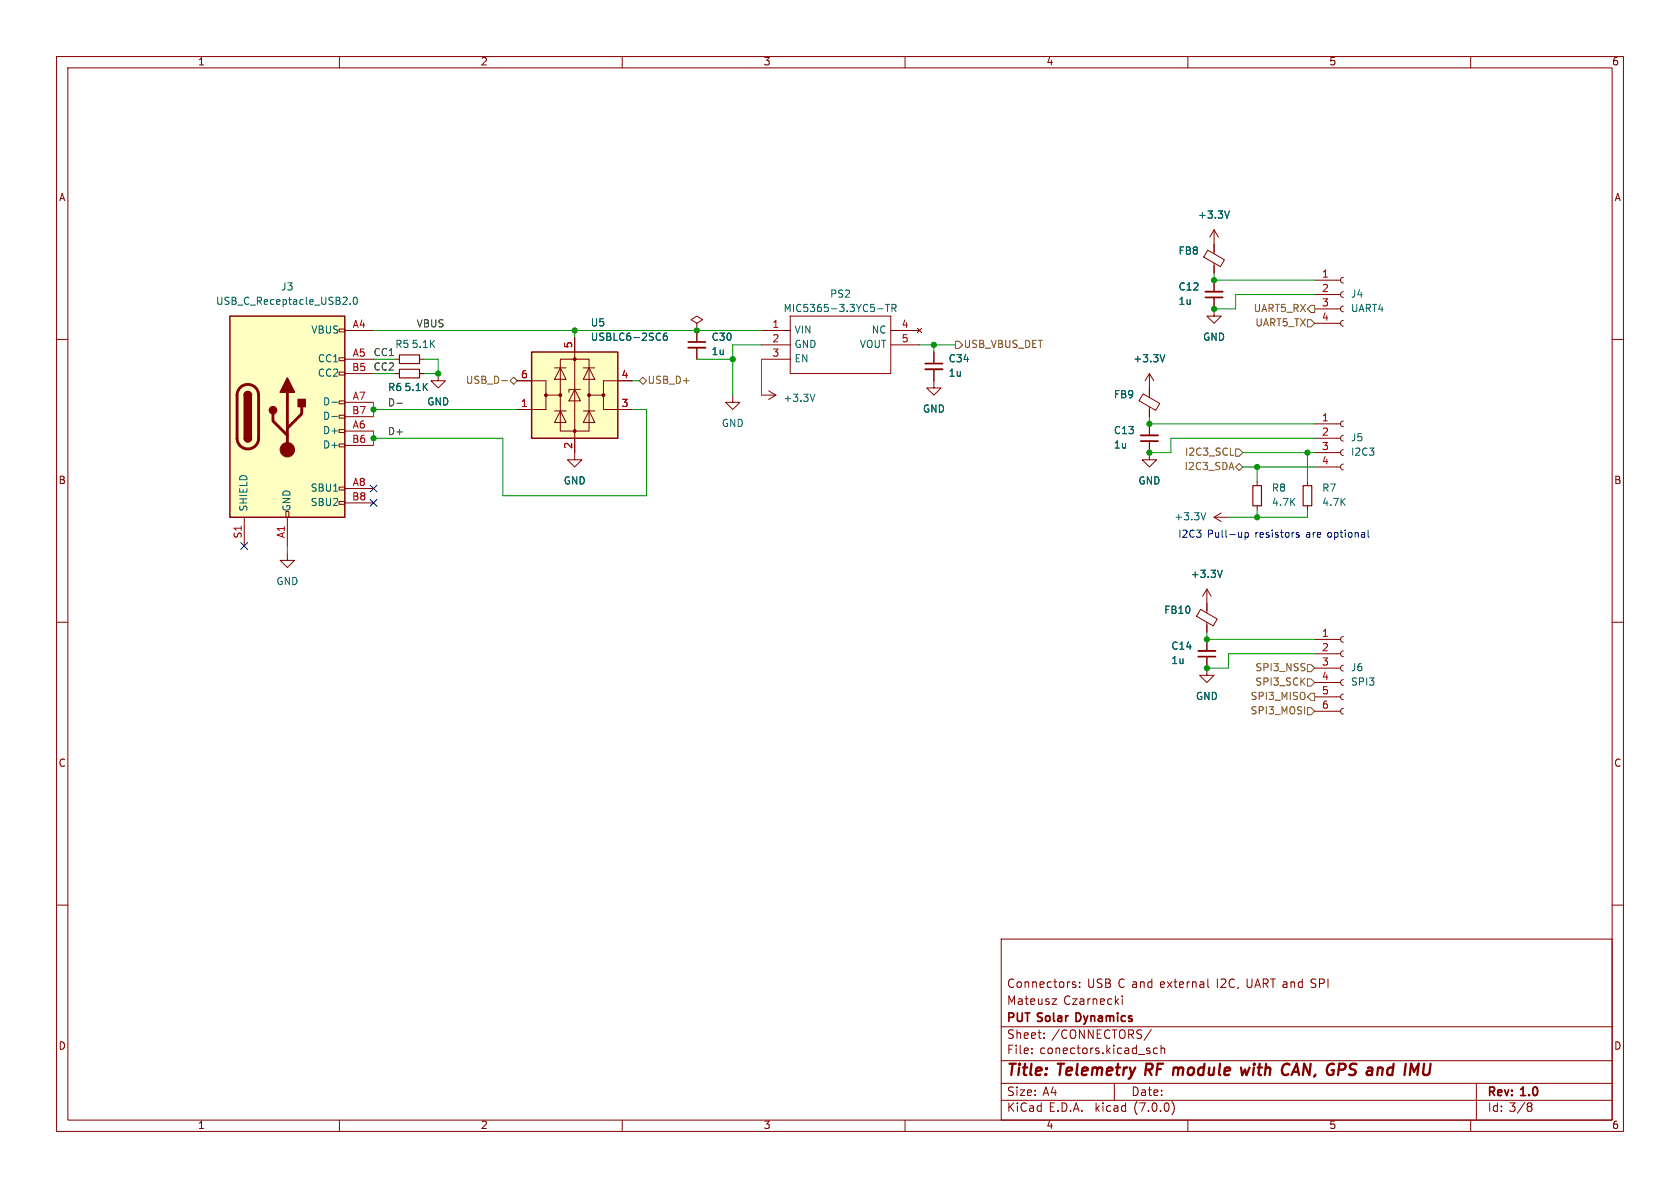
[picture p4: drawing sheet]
<svg xmlns="http://www.w3.org/2000/svg" width="297mm" height="210mm" viewBox="0 0 297 210" stroke-linecap="round" stroke-linejoin="round" font-family="sans-serif">
<g fill="none" stroke="#840000" stroke-width=".18">
<path d="M10 10h277v190h-277zM12 12h273v186h-273zM60 10v2M110 10v2M160 10v2M210 10v2M260 10v2M10 60h2M59.9 58.2h1.1v.5h-1.1zM61 58.4h5M101.6 59.7v21.6h1.3l-1.3 1.3-1.3-1.3h1.3M123.2 57.2l1-.7-1-.6-1 .6 1 .7v1.2"/>
<path d="M123.2 58.4h.1M123.2 58.4v2.1M134.6 58.4h5.1M139.7 55.9h17.8v10.1h-17.8zM157.5 58.4h5.1M162.2 58l.7 .8M162.9 58l-.7 .8M213.5 44.2l3 1.7-.8 1.2-2.9-1.7zM214.6 52.6v3.3h1.3l-1.3 1.3-1.2-1.3h1.2M214.6 40.6l-.7 1.3M214.6 40.6v4.2M214.6 46.5v1.8"/>
<path d="M214.6 49.5v2.1M214.6 40.6l.8 1.3M232.4 57.2h4.6M232.4 54.6h4.6M232.4 52.1h4.6M232.4 49.5h4.6M237.5 56.6l-.4 .2-.1 .3 .1 .4 .4 .2M237.5 54.1l-.4 .1-.1 .4 .1 .4 .4 .1M237.5 51.6l-.4 .1-.1 .4 .1 .3 .4 .2M237.5 49l-.4 .2-.1 .3 .1 .4 .4 .1M285 60h2M59.9 78.5h1.1v.5h-1.1z"/>
<path d="M59.9 75.9h1.1v.6h-1.1zM59.9 73.4h1.1v.5h-1.1zM59.9 70.9h1.1v.5h-1.1zM59.9 65.8h1.1v.5h-1.1zM59.9 63.2h1.1v.6h-1.1zM61 66h5M61 63.5h5M61 76.2h5M61 71.1h5M61 78.7h5M61 73.7h5M69.8 66h.8"/>
<path d="M69.8 63.5h.8M74.2 66h.7M74.2 63.5h.7M77.5 66v1.3h1.2l-1.2 1.3-1.3-1.3h1.3M91.4 67.3h5.1v2.6h2.6M96.5 69.9v2.5h-5.1M98 72.6h2.1M98 65h2.1M99.1 63.5h5v12.7h-5zM99.1 72.6l1 2.1h-2.1zM99.1 65l1 2.1h-2.1zM101.6 68.8l1 2.1h-2z"/>
<path d="M102.6 68.8h-2v.5M103.1 72.6h2.1M103.1 65h2.1M104.1 72.6l1.1 2.1h-2.1zM104.1 65l1.1 2.1h-2.1zM106.7 69.9v2.5h5.1M111.8 67.3h-5.1v2.6h-2.6M123.2 61.5v2M129.5 69.9v1.2h1.3l-1.3 1.3-1.2-1.3h1.2M134.6 63.5h5.1M134.6 69.9h2.6M134.6 61h5.1"/>
<path d="M135.9 69.1l1.3 .8M137.2 69.9l-1.3 .7M157.5 61h5.1M165.1 65.3v3.3h1.3l-1.3 1.3-1.3-1.3h1.3M165.1 62.2v2.1M202.1 69.6l2.9 1.7-.7 1.2-2.9-1.7zM203.2 78v3.3h1.3l-1.3 1.3-1.3-1.3h1.3M203.2 66l-.8 1.3M203.2 66v4.2M203.2 71.9v1.8M203.2 74.9v2.1M203.2 66l.8 1.3"/>
<path d="M232.4 77.5h4.6M232.4 74.9h4.6M237.5 79.5l-.4 .1-.1 .4 .1 .4 .4 .1M237.5 77l-.4 .1-.1 .4 .1 .3 .4 .2M237.5 74.4l-.4 .2-.1 .3 .1 .4 .4 .1M43.2 91.4v5.1M50.5 90.4h.6v1h-.6zM50.8 97.8v1.3h1.3l-1.3 1.2-1.3-1.2h1.3M50.8 91.4v5.1M59.9 88.6h1.1v.6h-1.1zM59.9 86.1h1.1v.5h-1.1zM61 86.4h5"/>
<path d="M61 88.9h5M214.6 91.4l1.3 .8M214.6 91.4h2.6M215.9 90.7l-1.3 .7M222.2 85.1v.8M222.2 89.4v.8M231.1 85.1v.8M231.1 89.4v.8M232.4 82.6h4.6M232.4 80h4.6M237.5 82l-.4 .2-.1 .3 .1 .4 .4 .2M10 110h2"/>
<path d="M212.2 107.7l3 1.7-.7 1.2-3-1.7zM213.4 116.1v3.3h1.2l-1.2 1.3-1.3-1.3h1.3M213.4 104.1v4.2M213.4 110v1.8M213.4 113v2.1M213.4 104.1l-.8 1.3M213.4 104.1l.7 1.3M232.4 118.1h4.6M232.4 115.6h4.6M232.4 113h4.6M237.5 117.6l-.4 .1-.1 .4 .1 .4 .4 .1M237.5 115.1l-.4 .1-.1 .4 .1 .3 .4 .2"/>
<path d="M237.5 112.5l-.4 .2-.1 .3 .1 .4 .4 .1M285 110h2M232.4 125.7h4.6M232.4 123.2h4.6M232.4 120.7h4.6M237.5 125.2l-.4 .2-.1 .3 .1 .4 .4 .1M237.5 122.7l-.4 .1-.1 .4 .1 .3 .4 .2M237.5 120.1l-.4 .2-.1 .3 .1 .4 .4 .2M10 160h2M285 160h2M177 166h108v32h-108zM186 176.6h.8l-.8 1h.8"/>
<path d="M189.8 174.1h.3l.1 .2-.2 .3h-.3M189.8 173.6h.3M190.9 174.4v.2M190.9 173.6v.2M198.4 176.1v.1M198.4 176.6v1M213.5 173.1v1.2l.2 .3M60 198v2M110 198v2M160 198v2M177 194.5h108M177 191.5h108"/>
<path d="M177 187.5h108M177 181.5h108M182.4 186.1v.2M182.4 185.3v.2M184.6 183.4v.2M184.6 182.6v.2M197 191.5v3M203.3 185.8v.4M203.5 182l-1.2 1.9M204.6 185.3h-.4l-.3 .2v.5l.1 .2h.6M205.3 185.4l.2-.1h.3l.1 1M205.3 184.8v1.5"/>
<path d="M207.2 194.7a1.72 1.72 0 0 1 0 2.3M210 198v2M260 198v2M261 191.5v6.5M270.3 195.6h.2M270.5 195l.3 .2-.3 .4M270.5 195.6l.3 .1v.5l-.3 .3h-.2"/>
</g>
<path d="M220.9 188.7l-.5 1.3-.3-.9-.5 .9M227.9 188.1l.1 .1M229.2 188l-.9 2M251.8 188l-.2 1.7 .3 .3" fill="none" stroke="#840000" stroke-width=".4"/>
<path d="M213.1 51.6h3.1M121.7 61.5h3M163.6 65.3h3M201.7 77h3M211.8 115.1h3.1" fill="none" stroke="#840000" stroke-width=".33"/>
<path d="M213.1 52.6h3.1M121.7 60.5h3M163.6 64.3h3M201.7 78h3M211.8 116.1h3.1" fill="none" stroke="#840000" stroke-width=".3"/>
<path d="M70.6 65.3h3.6v1.5h-3.6zM70.6 62.7h3.6v1.6h-3.6zM221.5 85.9h1.5v3.5h-1.5zM230.4 85.9h1.5v3.5h-1.5z" fill="none" stroke="#840000" stroke-width=".2"/>
<g fill="none" stroke="#006464" stroke-width=".18">
<path d="M217.4 37.3l-.5 1.3M61.9 53.7v.1M62.6 52.7l.1-.2a.68 .68 0 0 1 .5 .7 .68 .68 0 0 1-.5 .6l-.1-.1-.2-.4zM117.9 58.9h-.4a.86 .86 0 0 0 0 1.3l.4-.2 .1-.4-.3-.2h-.2l-.2 .2M155.2 54.6h.9M156.5 53.8h.8M156.9 53.8v1.3M157.7 54.5l.6-.1 .1-.2v-.3l-.7-.1v1.3M158 54.5l.4 .6M58.7 71.1h.9M58.7 73.6h.9M144.1 69.7l-.5 1.3"/>
<path d="M205.9 62.7l-.4 1.3M59 86.8h.7M213.2 90.6l-.5 1.3M216.1 100.8l-.4 1.3"/>
</g>
<g fill="#ffffc2" stroke="#ffffc2" stroke-width=".18">
<path d="M40.6 55.9h20.4v35.5h-20.4z"/>
<path d="M94 62.2h15.2v15.3h-15.2z"/>
</g>
<path d="M40.6 55.9h20.4v35.5h-20.4zM43.2 77.5a.64 .64 0 0 0 .6 .6 .64 .64 0 0 0 .6-.6M43.2 69.9a.64 .64 0 0 1 .6-.7 .64 .64 0 0 1 .6 .7M94 62.2h15.2v15.3h-15.2z" fill="none" stroke="#840000" stroke-width=".25"/>
<path d="M42.5 68.5a1.9 1.9 0 0 1 2-.4 1.9 1.9 0 0 1 1.2 1.8v7.6a1.91 1.91 0 0 1-1.9 1.9 1.91 1.91 0 0 1-1.9-1.9v-7.8l.2-.7zM48.3 73.2v1.2l2.5 2.6M50.8 69.3v10.2M53.3 71.9v1.3l-2.5 2.5" fill="none" stroke="#840000" stroke-width=".51"/>
<g fill="#840000" stroke="#840000" stroke-width=".25">
<path d="M43.2 77.5h1.2a.64 .64 0 0 1-.6 .6 .64 .64 0 0 1-.6-.6z"/>
<path d="M43.2 69.9h1.2v7.6h-1.2z"/>
<path d="M43.4 69.4a.64 .64 0 0 1 .7-.1 .64 .64 0 0 1 .3 .6h-1.2z"/>
<path d="M50.8 66.8l1.3 2.5h-2.6z"/>
<path d="M52.7 70.6h1.3v1.3h-1.3z"/>
<circle cx="48.3" cy="72.5" r=".63"/>
</g>
<g fill="#840000" stroke="#840000" stroke-width=".18">
<circle cx="50.8" cy="79.5" r="1.27"/>
<circle cx="96.5" cy="69.8" r=".25"/>
<circle cx="99.1" cy="69.8" r=".25"/>
<circle cx="101.6" cy="76.2" r=".25"/>
<circle cx="101.6" cy="63.5" r=".25"/>
<circle cx="104.1" cy="69.8" r=".25"/>
<circle cx="106.7" cy="69.8" r=".25"/>
</g>
<g fill="none" stroke="#725600" stroke-width=".18">
<path d="M231.1 56.5h.7l.6 .7-.6 .6h-.7zM231.8 54h.6v1.2h-.6l-.7-.6zM88.7 67.3h1M90.2 67.3l.6-.6 .6 .6-.6 .6zM113 67.3l.7-.6 .6 .6-.6 .6zM168.9 60.3h.6l.7 .7-.7 .6h-.6zM218.4 79.4h.7l.6 .6-.6 .6h-.7zM217.5 80.5h.6M218.4 82.6l.7-.7 .6 .7-.6 .6zM231.1 117.5h.7l.6 .6-.6 .6h-.7zM231.1 120h.7l.6 .7-.6 .6h-.7zM231.1 125.1h.7l.6 .6-.6 .7h-.7z"/>
<path d="M231.8 122.6h.6v1.2h-.6l-.7-.6z"/>
</g>
<path d="M70.2 71.3h.9" fill="none" stroke="#0f0f0f" stroke-width=".18"/>
<path d="M220.1 94.1v1.3M220.1 94.2l.4-.1 .2 .3-.1 .5h-.5M229.2 94.4l.5 .3-.2 .3-.3-.1M229.6 94.2l-.3-.1-.1 .2M241.9 93.7v1.1l.1 .2" fill="none" stroke="#0000c2" stroke-width=".18"/>
<g fill="none" stroke="#009600" stroke-width=".18">
<path d="M66 58.4h68.6M101.6 58.4v1.3M214.6 48.3v1.2h17.8M232.4 52.1h-14v2.5h-3.8M66 63.5h3.8M66 72.4h25.4M66 71.1v2.6M66 76.2v2.5M66 66h3.8M74.9 63.5h2.6v2.5h-2.6M111.8 72.4h2.5v15.2h-25.4v-10.1h-22.9M111.8 67.3h1.2"/>
<path d="M123.2 63.5h6.3M134.6 61h-5.1v8.9M134.6 63.5v6.4M162.6 61h6.3M165.1 61v1.2M203.2 73.7v1.2h29.2M232.4 77.5h-25.4v2.5h-3.8M50.8 96.5v1.3M219.7 80h12.7M219.7 82.6h12.7M222.2 82.6v2.5M222.2 90.2v1.2"/>
<path d="M231.1 90.2v1.2h-13.9M231.1 80v5.1M213.4 111.8v1.2h19M232.4 115.6h-15.2v2.5h-3.8"/>
</g>
<path d="M42.6 95.9l1.2 1.2M43.8 95.9l-1.2 1.2M65.4 85.8l1.2 1.2M65.4 88.3l1.2 1.2M66.6 85.8l-1.2 1.2M66.6 88.3l-1.2 1.2" fill="none" stroke="#000084" stroke-width=".18"/>
<g fill="#009600" stroke="#009600" stroke-width=".18">
<circle cx="77.5" cy="66" r=".46"/>
<circle cx="101.6" cy="58.4" r=".46"/>
<circle cx="123.2" cy="58.4" r=".46"/>
<circle cx="129.5" cy="63.5" r=".46"/>
<circle cx="165.1" cy="61" r=".46"/>
<circle cx="203.2" cy="74.9" r=".46"/>
<circle cx="231.1" cy="80" r=".46"/>
<circle cx="214.6" cy="49.5" r=".46"/>
<circle cx="214.6" cy="54.6" r=".46"/>
<circle cx="203.2" cy="80" r=".46"/>
<circle cx="213.4" cy="118.1" r=".46"/>
<circle cx="213.4" cy="113" r=".46"/>
<circle cx="222.2" cy="91.4" r=".46"/>
<circle cx="222.2" cy="82.6" r=".46"/>
<circle cx="66" cy="72.4" r=".46"/>
<circle cx="66" cy="77.5" r=".46"/>
</g>
<g font-size="2.8" fill="#840000">
<text x="178" y="190.8">Title:</text>
<text x="187.1" y="190.8">Telemetry</text>
<text x="203.1" y="190.8">RF module</text>
<text x="221.3" y="190.8">with</text>
<text x="229.1" y="190.8">CAN, GPS and</text>
<text x="252.6" y="190.8">IMU</text>
</g>
<g font-size="2.1" fill="#840000">
<text x="178" y="177.9">Mateusz</text>
<text x="178" y="174.9">Connectors:</text>
<text x="188" y="177.9">Czarnecki</text>
<text x="192.2" y="174.9">USB C and</text>
<text x="205.2" y="174.9">external</text>
<text x="215.3" y="174.9">I2C,</text>
<text x="220.6" y="174.9">UART and</text>
<text x="232.1" y="174.9">SPI</text>
<text x="178" y="183.9">Sheet:</text>
<text x="178" y="181.1">PUT Solar</text>
<text x="185.9" y="183.9">/CONNECTORS/</text>
<text x="190.8" y="181.1">Dynamics</text>
<text x="178" y="186.6">File:</text>
<text x="183.8" y="186.6">conectors.kicad_sch</text>
<text x="178" y="196.8">KiCad</text>
<text x="178" y="194">Size:</text>
<text x="184.3" y="194">A4</text>
<text x="185.4" y="196.8">E.D.A.</text>
<text x="193.7" y="196.8">kicad</text>
<text x="200" y="194">Date:</text>
<text x="200.6" y="196.8">(7.0.0)</text>
<text x="263" y="194.2">Rev:</text>
<text x="263" y="196.8">Id: 3/8</text>
<text x="269" y="194.2">1.0</text>
</g>
<g font-size="1.8" fill="#840000">
<text x="35" y="11.8">1</text>
<text x="85" y="11.8">2</text>
<text x="135" y="11.8">3</text>
<text x="185" y="11.8">4</text>
<text x="235" y="11.8">5</text>
<text x="285" y="11.8">6</text>
<text x="10.4" y="35.8">A</text>
<text x="285.4" y="35.8">A</text>
<text x="10.3" y="85.8">B</text>
<text x="285.3" y="85.8">B</text>
<text x="10.3" y="135.8">C</text>
<text x="285.3" y="135.8">C</text>
<text x="10.3" y="185.8">D</text>
<text x="285.3" y="185.8">D</text>
<text x="35" y="199.8">1</text>
<text x="85" y="199.8">2</text>
<text x="135" y="199.8">3</text>
<text x="185" y="199.8">4</text>
<text x="235" y="199.8">5</text>
<text x="285" y="199.8">6</text>
</g>
<g font-size="1.8" fill="#006464">
<text x="211.7" y="38.9">+3.3V</text>
<text x="208.3" y="45.3">FB8</text>
<text x="49.6" y="51.6">J3</text>
<text x="146.7" y="52.9">PS2</text>
<text x="208.3" y="51.6">C12</text>
<text x="238.8" y="52.9">J4</text>
<text x="38.1" y="54.2">USB_C_Receptacle_USB2.0</text>
<text x="54.9" y="59.2">VBUS</text>
<text x="104.4" y="58">U5</text>
<text x="138.5" y="55.4">MIC5365-3.3YC5-TR</text>
<text x="140.5" y="59.2">VIN</text>
<text x="154" y="59.2">NC</text>
<text x="208.3" y="54.2">1u</text>
<text x="238.8" y="55.4">UART4</text>
<text x="56.1" y="64.3">CC1</text>
<text x="69.8" y="61.8">R5</text>
<text x="72.7" y="61.8">5.1K</text>
<text x="104.4" y="60.5">USBLC6-2SC6</text>
<text x="125.7" y="60.5">C30</text>
<text x="125.7" y="63.1">1u</text>
<text x="140.5" y="61.8">GND</text>
<text x="140.5" y="64.3">EN</text>
<text x="151.9" y="61.8">VOUT</text>
<text x="167.6" y="64.3">C34</text>
<text x="200.3" y="64.3">+3.3V</text>
<text x="212.6" y="60.5">GND</text>
<text x="56.1" y="66.9">CC2</text>
<text x="57" y="71.9">D-</text>
<text x="68.5" y="69.4">R6</text>
<text x="71.4" y="69.4">5.1K</text>
<text x="75.5" y="71.9">GND</text>
<text x="138.4" y="71.3">+3.3V</text>
<text x="167.6" y="66.9">1u</text>
<text x="196.9" y="70.7">FB9</text>
<text x="57" y="77">D+</text>
<text x="57" y="74.5">D-</text>
<text x="127.5" y="75.8">GND</text>
<text x="163.1" y="73.2">GND</text>
<text x="196.9" y="77">C13</text>
<text x="57" y="79.6">D+</text>
<text x="196.9" y="79.6">1u</text>
<text x="238.8" y="78.3">J5</text>
<text x="238.8" y="80.8">I2C3</text>
<text x="54.8" y="87.2">SBU1</text>
<text x="54.8" y="89.7">SBU2</text>
<text x="99.6" y="85.9">GND</text>
<text x="201.2" y="85.9">GND</text>
<text x="224.8" y="87.2">R8</text>
<text x="224.8" y="89.7">4.7K</text>
<text x="233.7" y="87.2">R7</text>
<text x="233.7" y="89.7">4.7K</text>
<text x="44" y="90.4" transform="rotate(-90 44 90.4)">SHIELD</text>
<text x="51.6" y="90.4" transform="rotate(-90 51.6 90.4)">GND</text>
<text x="207.5" y="92.3">+3.3V</text>
<text x="48.8" y="103.7">GND</text>
<text x="210.5" y="102.4">+3.3V</text>
<text x="205.7" y="108.8">FB10</text>
<text x="207" y="115.1">C14</text>
<text x="207" y="117.7">1u</text>
<text x="238.8" y="118.9">J6</text>
<text x="211.4" y="124">GND</text>
<text x="238.8" y="121.5">SPI3</text>
</g>
<g font-size="1.8" fill="#a90000">
<text x="233.6" y="49.3">1</text>
<text x="233.6" y="51.8">2</text>
<text x="62.3" y="58.2">A4</text>
<text x="136.5" y="58.2">1</text>
<text x="159.4" y="58.2">4</text>
<text x="233.6" y="54.4">3</text>
<text x="233.6" y="56.9">4</text>
<text x="62.2" y="65.8">B5</text>
<text x="62.3" y="63.2">A5</text>
<text x="101.3" y="61.6" transform="rotate(-90 101.3 61.6)">5</text>
<text x="136.5" y="60.7">2</text>
<text x="136.5" y="63.2">3</text>
<text x="159.4" y="60.7">5</text>
<text x="62.3" y="70.9">A7</text>
<text x="92" y="67.1">6</text>
<text x="109.8" y="67.1">4</text>
<text x="62.2" y="73.4">B7</text>
<text x="62.3" y="75.9">A6</text>
<text x="92" y="72.1">1</text>
<text x="109.8" y="72.1">3</text>
<text x="233.6" y="74.7">1</text>
<text x="233.6" y="77.2">2</text>
<text x="62.2" y="78.5">B6</text>
<text x="101.3" y="79.4" transform="rotate(-90 101.3 79.4)">2</text>
<text x="233.6" y="79.8">3</text>
<text x="233.6" y="82.3">4</text>
<text x="62.2" y="88.6">B8</text>
<text x="62.3" y="86.1">A8</text>
<text x="42.9" y="95.3" transform="rotate(-90 42.9 95.3)">S1</text>
<text x="50.5" y="95.2" transform="rotate(-90 50.5 95.2)">A1</text>
<text x="233.6" y="112.8">1</text>
<text x="233.6" y="115.3">2</text>
<text x="233.6" y="117.9">3</text>
<text x="233.6" y="120.4">4</text>
<text x="233.6" y="122.9">5</text>
<text x="233.6" y="125.5">6</text>
</g>
<g font-size="1.8" fill="#0f0f0f">
<text x="73.7" y="58.1">VBUS</text>
<text x="66" y="65.7">CC2</text>
<text x="66" y="63.2">CC1</text>
<text x="68.6" y="72">D-</text>
<text x="68.6" y="77.1">D+</text>
</g>
<g font-size="1.8" fill="#725600">
<text x="221.5" y="55.4">UART5_RX</text>
<text x="221.8" y="58">UART5_TX</text>
<text x="170.4" y="61.8">USB_VBUS_DET</text>
<text x="82.2" y="68.1">USB_D-</text>
<text x="114.5" y="68.1">USB_D+</text>
<text x="209.3" y="83.4">I2C3_SDA</text>
<text x="209.4" y="80.8">I2C3_SCL</text>
<text x="221.8" y="118.9">SPI3_NSS</text>
<text x="221" y="124">SPI3_MISO</text>
<text x="221.8" y="121.5">SPI3_SCK</text>
<text x="221" y="126.6">SPI3_MOSI</text>
</g>
<g font-size="1.8" fill="#0000c2">
<text x="208.3" y="95.3">I2C3</text>
<text x="213.5" y="95.3">Pull-up</text>
<text x="222" y="95.3">resistors</text>
<text x="231.1" y="95.3">are</text>
<text x="235" y="95.3">optional</text>
</g>
</svg>
